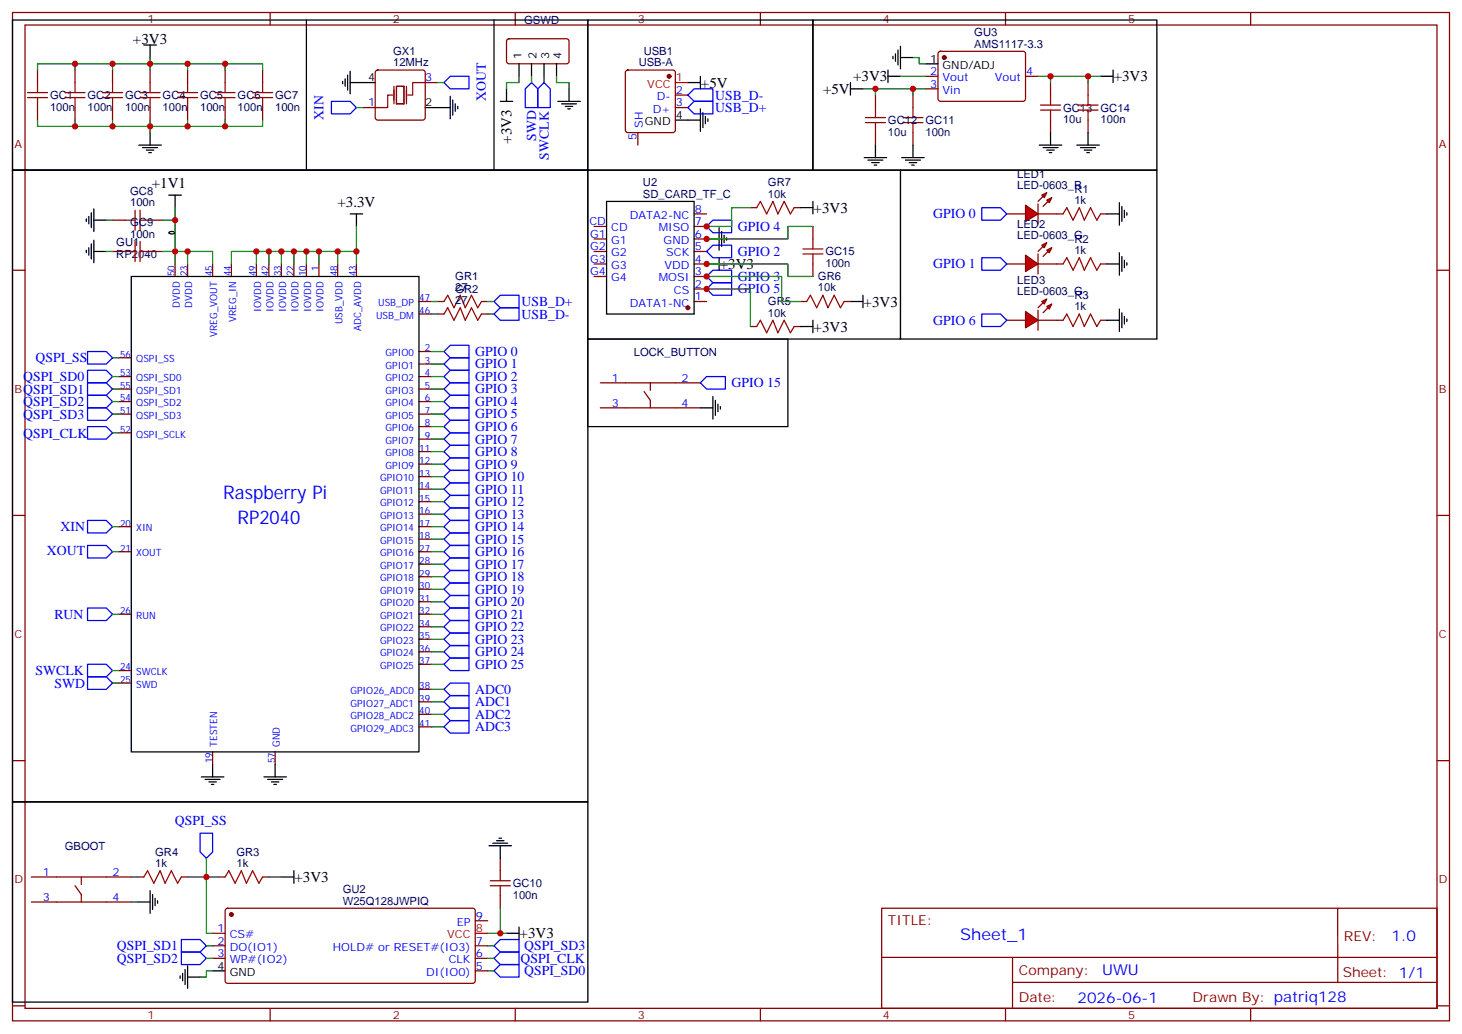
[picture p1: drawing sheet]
<svg xmlns="http://www.w3.org/2000/svg" width="412mm" height="292mm" viewBox="0 0 412 292" stroke-linecap="round" stroke-linejoin="round" font-family="sans-serif">
<g fill="none" stroke="#870000" stroke-width=".35">
<path d="M3.5 3.5h405.4v284.4h-405.4zM7.1 7.1h398.2v277.2h-398.2zM10.6 19.8v3.5M21.2 19.8v3.5M31.7 19.8v3.5M42.3 19.8v3.5M52.9 19.8v3.5M63.5 19.8v3.5M74.1 19.8v3.5M76.2 3.5v3.6M106.1 20l.4-.2h12.7l.5 .2 .2 .5v12.7l-.2 .5-.5 .2h-12.7l-.5-.3-.2-.4v-12.7zM143.1 11.1l.5-.2 16.5 .1 .4 .6-.1 6-.6 .4-16.5-.1-.4-.6v-5.7z"/>
<path d="M145.3 3.5v3.6M176.6 20l.5-.2h12.7l.5 .2 .2 .5v16.2l-.2 .5-.5 .2h-12.7l-.5-.2-.2-.5v-16.2zM214.5 3.5v3.6M264.8 14.7l.5-.2h23.5l.5 .7-.1 12.9-.6 .5-23.6-.1-.4-.6v-12.7zM283.6 3.5v3.6M352.8 3.5v3.6M10.6 30.3v3.6M21.2 30.3v3.6M31.7 30.3v3.6M42.3 30.3v3.6M52.9 30.3v3.6M63.5 30.3v3.6"/>
<path d="M74.1 30.3v3.6M102.3 30.3h3.5M119.9 23.3h3.6M179.9 37.4v3.5M190.5 30.3h3.5M190.5 26.8h3.5M246.9 26.8v3.5M246.9 37.4v3.5M257.5 26.8v3.5M257.5 37.4v3.5M261.1 21.5h3.5M261.1 25h3.5"/>
<path d="M289.3 21.5h3.5M296.3 23.3v3.5M296.3 33.9v3.5M306.9 23.3v3.5M306.9 33.9v3.5M211.7 58.6h1.7M224 58.6h1.8M3.5 76.2h3.6M31.7 62.1h3.6M31.7 70.9h3.6M42.3 62.1h3.6M42.3 70.9h3.6"/>
<path d="M49.4 74.4v3.6M52.9 74.4v3.6M60 74.4v3.6M65.3 74.4v3.6M72.3 74.4v3.6M75.8 74.4v3.6M79.4 74.4v3.6M82.9 74.4v3.6M86.4 74.4v3.6M90 74.4v3.6M95.2 74.4v3.6M100.5 74.4v3.6"/>
<path d="M167.6 70.9h3.5M167.6 78h3.5M167.6 74.4h3.5M167.6 67.4h3.5M167.6 63.9h3.5M195.8 70.9h3.5M195.8 60.3h3.5M195.8 78h3.5M195.8 74.4h3.5M195.8 67.4h3.5M195.8 63.9h3.5M229.3 63.9v3.5"/>
<path d="M229.3 74.4v3.6M298.1 60.3h1.8M298.1 74.4h1.8M310.4 60.3h1.8M310.4 74.4h1.8M405.3 76.2h3.6M118.2 85h3.5M118.2 88.5h3.5M118.2 99.1h3.5M123.5 85h1.7M123.5 88.5h1.7M135.8 85h1.8"/>
<path d="M135.8 88.5h1.8M195.8 85h3.5M195.8 81.5h3.5M211.7 92.1h1.7M224 92.1h1.8M225.8 85h1.7M238.1 85h1.8M33.5 116.8h3.5M33.5 113.2h3.5M33.5 100.9h3.5M33.5 109.7h3.5M33.5 106.2h3.5"/>
<path d="M118.2 116.8h3.5M118.2 113.2h3.5M118.2 109.7h3.5M118.2 106.2h3.5M118.2 102.7h3.5M33.5 122.1h3.5M118.2 123.8h3.5M118.2 120.3h3.5M118.2 137.9h3.5M118.2 134.4h3.5M118.2 130.9h3.5M118.2 127.4h3.5"/>
<path d="M3.5 145.3h3.6M33.5 155.6h3.5M33.5 148.5h3.5M118.2 159.1h3.5M118.2 155.6h3.5M118.2 148.5h3.5M118.2 152h3.5M118.2 145h3.5M118.2 141.5h3.5M405.3 145.3h3.6M33.5 173.2h3.5M118.2 176.7h3.5"/>
<path d="M118.2 173.2h3.5M118.2 169.7h3.5M118.2 166.2h3.5M118.2 162.6h3.5M33.5 192.6h3.5M33.5 189.1h3.5M118.2 197.9h3.5M118.2 194.4h3.5M118.2 187.3h3.5M118.2 183.8h3.5M118.2 180.3h3.5M3.5 214.5h3.6"/>
<path d="M60 212v3.5M77.6 212v3.5M118.2 205h3.5M118.2 201.4h3.5M405.3 214.5h3.6M8.8 247.3h28.2M8.8 254.4h28.2M21.2 249.8l1.7 2.4v2.2M22.9 247.3v2.1M38.8 247.3h1.8M51.2 247.3h1.7M61.7 247.3h1.8"/>
<path d="M63.7 256.3l.5-.2 69.4 .1 .5 .6-.1 20.1-.7 .4-69.4-.1-.4-.6v-19.8zM74.1 247.3h1.7M134.1 259.6h3.5M141.1 242v3.5M141.1 252.6v3.5M248.7 256.1h156.6v28.2h-156.6zM377.3 256.1v20.9M60 266.7h3.5M60 270.2h3.5M60 263.2h3.5M134.1 266.7h3.5M134.1 270.2h3.5"/>
<path d="M134.1 273.8h3.5M248.7 270h156.5M285.6 277h119.6M285.6 270v14.1M3.5 283.6h3.6M76.2 284.3v3.6M145.3 284.3v3.6M214.5 284.3v3.6M283.6 284.3v3.6M352.8 284.3v3.6M405.3 283.6h3.6"/>
</g>
<g fill="none" stroke="#000" stroke-width=".35">
<path d="M3.5 5.6h162.3v42.4h-162.3zM40.6 12.7h3.5M42.3 12.7v3.5M86.4 5.6v42.4M139.3 5.6v42.4M146.4 18v3.5M149.9 18v3.5M153.5 18v3.5M157 18v3.5M165.8 5.6h63.5v42.4h-63.5zM229.3 5.6h97v42.4h-97zM250.5 19.8v3.5"/>
<path d="M251.9 15.9v.7M252.6 15.2v2.1M253.3 14.1v4.2M254 16.2h3.5M254 13.1v6.3M261.1 18h3.5M314 19.8v3.5M42.3 37.4v3.5M96.7 22.9v.7M97.4 22.2v2.1M98.1 21.2v4.2M98.8 23.3h7"/>
<path d="M98.8 20.1v6.4M119.9 30.3h7.1M127 27.2v6.3M127.7 28.2v4.3M128.4 29.3v2.1M129.1 30v.7M141.1 28.6h3.5M142.9 25v3.6M157.3 28.6h6.4M158.4 29.3h4.2M159.5 30h2.1M160.2 30.7h.7"/>
<path d="M160.5 25v3.6M190.5 33.9h7.1M194 23.3h3.6M197.6 21.5v3.5M197.6 30.7v6.3M198.3 31.8v4.2M199 32.8v2.1M199.7 33.5v.7M239.9 25h3.5M239.9 23.3v3.5M250.5 21.5h3.5M296.3 37.4v3.5"/>
<path d="M306.9 37.4v3.5M310.4 21.5h3.6M3.5 48h162.3v178.1h-162.3zM3.5 48h162.3M25.8 60v4.2M26.5 58.9v6.4M39.2 40.9h6.3M40.2 41.6h4.2M41.3 42.3h2.1M42 43h.7M47.6 55h3.6M49.4 55v3.6"/>
<path d="M165.8 48h88.2v47.6h-88.2zM171.1 56.8h24.7v31.7h-24.7zM225.8 58.6h3.5M229.3 56.8v3.5M243.8 44.5h6.3M244.8 45.2h4.3M245.9 45.9h2.1M246.6 46.6h.7M246.9 40.9v3.6M254.4 44.5h6.3M255.4 45.2h4.2M256.5 45.9h2.1"/>
<path d="M257.2 46.6h.7M257.5 40.9v3.6M293.2 40.9h6.3M294.2 41.6h4.2M295.3 42.3h2.1M296 43h.7M303.7 40.9h6.4M304.8 41.6h4.2M305.9 42.3h2.1M306.6 43h.7M24.3 61.7v.7M24.3 70.6v.7"/>
<path d="M25 61v2.1M25 69.9v2.1M25.8 68.8v4.2M26.5 70.9h3.5M26.5 67.7v6.4M26.5 62.1h3.5M37 78h81.2v134h-81.2zM47.7 65.5l.8-.2 .9 .3a1.28 1.28 0 0 1-1.8 0zM98.8 60.3h3.5M100.5 60.3v3.6M199.3 74.4h3.5M199.3 67.4h3.5"/>
<path d="M202.8 64.2v6.4M202.8 72.7v3.5M203.6 65.3v4.2M204.3 66.3v2.1M205 67v.7M225.8 92.1h3.5M229.3 90.3v3.5M239.9 85h3.5M243.4 83.3v3.5M56.8 219.1h6.3M57.9 219.8h4.2M60 215.5v3.6"/>
<path d="M74.4 219.1h6.4M75.5 219.8h4.2M77.6 215.5v3.6M3.5 226.1h162.3v56.5h-162.3zM58.9 220.5h2.1M59.6 221.2h.7M76.6 220.5h2.1M77.3 221.2h.7M137.9 238.5h6.4M139 237.8h4.2M140.1 237.1h2.1M140.8 236.4h.7"/>
<path d="M141.1 238.5v3.5M38.8 254.4h3.5M42.3 251.2v6.3M43 252.2v4.3M43.7 253.3v2.1M44.4 254v.7M79.4 247.3h3.5M82.9 245.5v3.6M50.8 275.2v.7M51.5 274.5v2.1M52.2 273.4v4.2M52.9 275.5h3.5"/>
<path d="M52.9 272.3v6.4M60 273.8h3.5M142.9 263.2h3.5M146.4 261.4v3.5"/>
</g>
<path d="M190.5 23.3h3.5M134.1 263.2h3.5" fill="none" stroke="#f00" stroke-width=".35"/>
<g fill="#870000" stroke="#870000" stroke-width=".35">
<circle cx="188.7" cy="21.5" r=".53"/>
<circle cx="65.3" cy="257.9" r=".53"/>
<circle cx="266.3" cy="16.2" r=".53"/>
<circle cx="194" cy="86.8" r=".53"/>
</g>
<g fill="none" stroke="#a10000" stroke-width=".35">
<path d="M7.8 27.5h5.6M7.8 26.1h5.6M10.6 23.3v2.8M10.6 27.5v2.8M18.3 27.5h5.7M18.3 26.1h5.7M21.2 23.3v2.8M21.2 27.5v2.8M28.9 27.5h5.7M28.9 26.1h5.7M31.7 23.3v2.8M31.7 27.5v2.8"/>
<path d="M39.5 27.5h5.7M39.5 26.1h5.7M42.3 23.3v2.8M42.3 27.5v2.8M50.1 27.5h5.6M50.1 26.1h5.6M52.9 23.3v2.8M52.9 27.5v2.8M60.7 27.5h5.6M60.7 26.1h5.6M63.5 23.3v2.8M63.5 27.5v2.8"/>
<path d="M71.3 27.5h5.6M71.3 26.1h5.6M74.1 23.3v2.8M74.1 27.5v2.8M244.1 34.6h5.7M244.1 33.2h5.7M246.9 30.3v2.9M246.9 34.6v2.8M254.7 34.6h5.6M254.7 33.2h5.6M257.5 30.3v2.9M257.5 34.6v2.8"/>
<path d="M293.5 31h5.7M293.5 29.6h5.7M296.3 26.8v2.8M296.3 31v2.9M304.1 31h5.6M304.1 29.6h5.6M306.9 26.8v2.8M306.9 31v2.9M38.1 59.3v5.6M39.5 59.3v5.6M213.4 58.6l1.1-1.8 1.8 3.5 1.7-3.5 1.4 3.5 1.8-3.5 1.8 3.5 1-1.7M35.3 62.1h2.8"/>
<path d="M35.3 70.9h2.8M38.1 68.1v5.6M39.5 62.1h2.8M39.5 68.1v5.6M39.5 70.9h2.8M226.5 71.6h5.6M226.5 70.2h5.6M229.3 67.4v2.8M229.3 71.6v2.8M299.9 60.3l1-1.7 1.8 3.5 1.7-3.5 1.5 3.5 1.7-3.5 1.8 3.5 1-1.8M299.9 74.4l1-1.7 1.8 3.5 1.7-3.5 1.5 3.5 1.7-3.5 1.8 3.5 1-1.8M125.2 85l1.1-1.7 1.8 3.5 1.7-3.5 1.4 3.5 1.8-3.5 1.8 3.5 1-1.8"/>
<path d="M125.2 88.5l1.1-1.7 1.8 3.5 1.7-3.5 1.4 3.5 1.8-3.5 1.8 3.5 1-1.8M213.4 92.1l1.1-1.8 1.8 3.5 1.7-3.5 1.4 3.5 1.8-3.5 1.8 3.5 1-1.7M227.5 85l1.1-1.7 1.8 3.5 1.7-3.5 1.4 3.5 1.8-3.5 1.8 3.5 1-1.8M40.6 247.3l1-1.8 1.8 3.6 1.8-3.6 1.4 3.6 1.7-3.6 1.8 3.6 1.1-1.8M63.5 247.3l1.1-1.8 1.7 3.6 1.8-3.6 1.4 3.6 1.8-3.6 1.7 3.6 1.1-1.8M138.3 249.8h5.6M138.3 248.4h5.6M141.1 245.5v2.9M141.1 249.8v2.8"/>
</g>
<g fill="none" stroke="#008700" stroke-width=".35">
<path d="M10.6 19.8v-1.8h63.5v1.8M21.2 18v1.8M31.7 18v1.8M42.3 16.2v3.6M52.9 18v1.8M63.5 18v1.8M257.5 16.2h1.8v1.8h1.8M10.6 33.9v1.7h63.5v-1.7M21.2 33.9v1.7M31.7 33.9v1.7M42.3 33.9v3.5M52.9 33.9v1.7"/>
<path d="M63.5 33.9v1.7M100.5 30.3h1.8M123.5 23.3h1.7M146.4 21.5v1.8h-3.5v1.7M149.9 21.5v1.8M153.5 21.5v1.8M157 21.5v1.8h3.5v1.7M243.4 25h17.7M246.9 25v1.8M254 21.5h7.1M257.5 25v1.8M292.8 21.5h17.6"/>
<path d="M296.3 21.5v1.8M306.9 21.5v1.8M49.4 58.6v3.5M211.7 58.6h-5.3v5.3h-7.1M30 70.9h1.7M30 62.1h1.7M45.9 62.1h3.5v8.8h-3.5M52.9 74.4v-3.5h7.1v3.5M52.9 70.9h-3.5v3.5M72.3 70.9h-7v3.5M75.8 70.9v3.5M79.4 70.9v3.5"/>
<path d="M82.9 70.9v3.5M86.4 70.9v3.5M90 70.9v3.5M95.2 70.9v3.5M100.5 70.9h-28.2v3.5M100.5 63.9v10.5M199.3 74.4h22.9v3.6h7.1M199.3 78h21.2v7h5.3M229.3 63.9h-7.1v3.5h-22.9M121.7 88.5h1.8M121.7 85h1.8M121.7 99.1h3.5"/>
<path d="M137.6 88.5h1.7M137.6 85h1.7M199.3 81.5h12.4v10.6M31.7 100.9h1.8M31.7 106.2h1.8M31.7 109.7h1.8M31.7 113.2h1.8M31.7 116.8h1.8M121.7 106.2h3.5M121.7 109.7h3.5M121.7 113.2h3.5M121.7 116.8h3.5"/>
<path d="M121.7 102.7h3.5M31.7 122.1h1.8M121.7 120.3h3.5M121.7 123.8h3.5M121.7 127.4h3.5M121.7 130.9h3.5M121.7 134.4h3.5M121.7 137.9h3.5M31.7 148.5h1.8M31.7 155.6h1.8M121.7 148.5h3.5M121.7 155.6h3.5"/>
<path d="M121.7 141.5h3.5M121.7 145h3.5M121.7 152h3.5M121.7 159.1h3.5M31.7 173.2h1.8M121.7 173.2h3.5M121.7 162.6h3.5M121.7 166.2h3.5M121.7 169.7h3.5M121.7 176.7h3.5M31.7 189.1h1.8M31.7 192.6h1.8"/>
<path d="M121.7 180.3h3.5M121.7 183.8h3.5M121.7 187.3h3.5M121.7 194.4h3.5M121.7 197.9h3.5M121.7 201.4h3.5M121.7 205h3.5M37 247.3h1.8M37 254.4h1.8M52.9 247.3h5.3v15.9h1.8M58.2 242v5.3h3.5M75.8 247.3h3.6"/>
<path d="M141.1 256.1v7.1h-3.5M58.2 270.2h1.8M58.2 266.7h1.8M60 273.8h-1.8v1.7h-1.8M137.6 270.2h1.7M137.6 266.7h1.7M137.6 273.8h1.7M141.1 263.2h1.8"/>
</g>
<g fill="none" stroke="#00f" stroke-width=".35">
<path d="M93.5 28.6h5.3l1.7 1.7-1.7 1.8h-5.3zM125.2 23.3l1.8-1.8h5.3v3.5h-5.3zM148.2 25l1.7-1.7 1.8 1.7v5.3h-3.5zM151.7 25l1.8-1.7 1.7 1.7v5.3h-3.5zM195.8 28.6h5.3v3.5h-5.3l-1.8-1.8zM195.8 25h5.3v3.6h-5.3l-1.8-1.8zM199.3 70.9l1.8-1.8h5.3v3.6h-5.3zM199.3 63.9l1.8-1.8h5.3v3.5h-5.3zM199.3 78l1.8-1.8h5.3v3.5h-5.3zM24.7 99.1h5.3l1.7 1.8-1.7 1.8h-5.3zM125.2 99.1l1.8-1.7h5.3v3.5h-5.3zM139.3 85l1.8-1.7h5.3v3.5h-5.3z"/>
<path d="M141.1 86.8h5.3v3.5h-5.3l-1.8-1.8zM199.3 81.5l1.8-1.8h5.3v3.6h-5.3zM24.7 104.4h5.3l1.7 1.8-1.7 1.8h-5.3zM24.7 108h5.3l1.7 1.7-1.7 1.8h-5.3zM24.7 111.5h5.3l1.7 1.7-1.7 1.8h-5.3zM24.7 115h5.3l1.7 1.8-1.7 1.7h-5.3zM125.2 102.7l1.8-1.8h5.3v3.5h-5.3zM125.2 106.2l1.8-1.8h5.3v3.6h-5.3zM125.2 109.7l1.8-1.7h5.3v3.5h-5.3zM125.2 113.2l1.8-1.7h5.3v3.5h-5.3zM125.2 116.8l1.8-1.8h5.3v3.5h-5.3zM24.7 120.3h5.3l1.7 1.8-1.7 1.7h-5.3z"/>
<path d="M125.2 120.3l1.8-1.8h5.3v3.6h-5.3zM125.2 123.8l1.8-1.7h5.3v3.5h-5.3zM125.2 127.4l1.8-1.8h5.3v3.5h-5.3zM125.2 130.9l1.8-1.8h5.3v3.5h-5.3zM125.2 134.4l1.8-1.8h5.3v3.6h-5.3zM125.2 137.9l1.8-1.7h5.3v3.5h-5.3zM24.7 146.8h5.3l1.7 1.7-1.7 1.8h-5.3zM24.7 153.8h5.3l1.7 1.8-1.7 1.7h-5.3zM125.2 141.5l1.8-1.8h5.3v3.5h-5.3zM125.2 145l1.8-1.8h5.3v3.6h-5.3zM125.2 148.5l1.8-1.7h5.3v3.5h-5.3zM125.2 152l1.8-1.7h5.3v3.5h-5.3z"/>
<path d="M125.2 159.1l1.8-1.8h5.3v3.6h-5.3zM127 153.8h5.3v3.5h-5.3l-1.8-1.7zM24.7 171.4h5.3l1.7 1.8-1.7 1.8h-5.3zM125.2 162.6l1.8-1.7h5.3v3.5h-5.3zM125.2 166.2l1.8-1.8h5.3v3.5h-5.3zM125.2 169.7l1.8-1.8h5.3v3.5h-5.3zM125.2 173.2l1.8-1.8h5.3v3.6h-5.3zM125.2 176.7l1.8-1.7h5.3v3.5h-5.3zM24.7 187.3h5.3l1.7 1.8-1.7 1.8h-5.3zM24.7 190.9h5.3l1.7 1.7-1.7 1.8h-5.3zM125.2 194.4l1.8-1.8h5.3v3.5h-5.3zM125.2 197.9l1.8-1.8h5.3v3.6h-5.3z"/>
<path d="M125.2 180.3l1.8-1.8h5.3v3.5h-5.3zM125.2 183.8l1.8-1.8h5.3v3.6h-5.3zM125.2 187.3l1.8-1.7h5.3v3.5h-5.3zM125.2 201.4l1.8-1.7h5.3v3.5h-5.3zM125.2 205l1.8-1.8h5.3v3.5h-5.3zM56.4 234.9h3.6v5.3l-1.8 1.8-1.8-1.8zM51.2 264.9h5.2l1.8 1.8-1.8 1.8h-5.2zM51.2 268.5h5.2l1.8 1.7-1.8 1.8h-5.2zM139.3 273.8l1.8-1.8h5.3v3.5h-5.3zM139.3 266.7l1.8-1.8h5.3v3.6h-5.3zM139.3 270.2l1.8-1.7h5.3v3.5h-5.3z"/>
</g>
<path d="M110.8 26.8h-1.4v3.5h-3.6M111.1 24.3v5M111.8 24.3h2.1v5h-2.1zM114.7 24.3v5M119.9 23.3h-3.5v3.5h-1.4" fill="none" stroke="#870012" stroke-width=".35"/>
<g fill="#f00" stroke="#870000" stroke-width=".35">
<path d="M289.3 57.9l3.5 2.4-3.5 2.1z"/>
<path d="M292.8 57.5v5.6z"/>
</g>
<g fill="#870000" stroke="#870000" stroke-width=".35">
<path d="M292.8 56.8l1.4-1.4z"/>
<path d="M294.2 58.2l1.4-1.4z"/>
</g>
<g fill="#f00" stroke="#870000" stroke-width=".35">
<path d="M293.9 55l1.4-.7-.7 1.4z"/>
<path d="M295.3 56.4l1.4-.7-.7 1.5z"/>
</g>
<path d="M284 60.3h5.3M292.8 60.3h5.3" fill="none" stroke="#870000" stroke-width=".35"/>
<g fill="#f00" stroke="#870000" stroke-width=".35">
<path d="M289.3 72l3.5 2.4-3.5 2.2z"/>
<path d="M292.8 71.6v5.7z"/>
</g>
<g fill="#870000" stroke="#870000" stroke-width=".35">
<path d="M294.2 69.5l-1.4 1.4z"/>
<path d="M294.2 72.3l1.4-1.4z"/>
</g>
<g fill="#f00" stroke="#870000" stroke-width=".35">
<path d="M293.9 69.1l1.4-.7-.7 1.5z"/>
<path d="M295.3 70.6l1.4-.7-.7 1.4z"/>
</g>
<path d="M284 74.4h5.3M292.8 74.4h5.3" fill="none" stroke="#870000" stroke-width=".35"/>
<path d="M254 48h72.3v47.6h-72.3zM315.7 57.2v6.3M316.4 58.2v4.2M317.1 59.3v2.1M317.9 60v.7M312.2 60.3h3.5M312.2 74.4h3.5M315.7 71.3v6.3M316.4 72.3v4.3M317.1 73.4v2.1M317.9 74.1v.7" fill="none" stroke="#000" stroke-width=".35"/>
<path d="M276.9 58.6h5.3l1.8 1.7-1.8 1.8h-5.3zM276.9 72.7h5.3l1.8 1.7-1.8 1.8h-5.3z" fill="none" stroke="#00f" stroke-width=".35"/>
<g fill="#f00" stroke="#870000" stroke-width=".35">
<path d="M289.3 87.8l3.5 2.5-3.5 2.1z"/>
<path d="M292.8 87.5v5.6z"/>
</g>
<g fill="#870000" stroke="#870000" stroke-width=".35">
<path d="M292.8 86.8l1.4-1.4z"/>
<path d="M295.6 86.8l-1.4 1.4z"/>
</g>
<g fill="#f00" stroke="#870000" stroke-width=".35">
<path d="M293.9 85l1.4-.7-.7 1.4z"/>
<path d="M295.3 86.4l1.4-.7-.7 1.4z"/>
</g>
<path d="M284 90.3h5.3M292.8 90.3h7.1M310.4 90.3h1.8M169.3 108h28.3M169.3 115h28.3M181.7 110.4l1.7 2.5v2.1M183.4 108v2.1" fill="none" stroke="#870000" stroke-width=".35"/>
<path d="M299.9 90.3l1-1.8 1.8 3.6 1.7-3.6 1.5 3.6 1.7-3.6 1.8 3.6 1-1.8" fill="none" stroke="#a10000" stroke-width=".35"/>
<path d="M312.2 90.3h3.5M315.7 87.1v6.4M316.4 88.2v4.2M317.1 89.3v2.1M317.9 90v.7M197.6 115h3.5M201.1 111.8v6.4M201.8 112.9v4.2M202.5 113.9v2.2M203.2 114.7v.7" fill="none" stroke="#000" stroke-width=".35"/>
<path d="M276.9 88.5h5.3l1.8 1.8-1.8 1.8h-5.3zM197.6 108l1.7-1.8h5.3v3.5h-5.3z" fill="none" stroke="#00f" stroke-width=".35"/>
<g fill="#c00">
<circle cx="42.3" cy="18" r=".88"/>
<circle cx="21.2" cy="18" r=".88"/>
<circle cx="31.8" cy="18" r=".88"/>
<circle cx="52.9" cy="18" r=".88"/>
<circle cx="63.5" cy="18" r=".88"/>
<circle cx="42.3" cy="35.6" r=".88"/>
<circle cx="21.2" cy="35.6" r=".88"/>
<circle cx="31.8" cy="35.6" r=".88"/>
<circle cx="52.9" cy="35.6" r=".88"/>
<circle cx="63.5" cy="35.6" r=".88"/>
<circle cx="100.5" cy="70.9" r=".88"/>
<circle cx="75.8" cy="70.9" r=".88"/>
<circle cx="79.4" cy="70.9" r=".88"/>
<circle cx="82.9" cy="70.9" r=".88"/>
<circle cx="86.4" cy="70.9" r=".88"/>
<circle cx="90" cy="70.9" r=".88"/>
<circle cx="95.3" cy="70.9" r=".88"/>
<circle cx="72.3" cy="70.9" r=".88"/>
<circle cx="52.9" cy="70.9" r=".88"/>
<circle cx="49.4" cy="70.9" r=".88"/>
<circle cx="49.4" cy="62.1" r=".88"/>
<circle cx="141.1" cy="263.2" r=".88"/>
<circle cx="58.2" cy="247.3" r=".88"/>
<circle cx="257.5" cy="25" r=".88"/>
<circle cx="246.9" cy="25" r=".88"/>
<circle cx="306.9" cy="21.5" r=".88"/>
<circle cx="296.3" cy="21.5" r=".88"/>
<circle cx="199.3" cy="67.4" r=".88"/>
<circle cx="199.3" cy="74.4" r=".88"/>
<circle cx="199.3" cy="81.5" r=".88"/>
<circle cx="199.3" cy="78" r=".88"/>
<circle cx="199.3" cy="63.9" r=".88"/>
</g>
<path d="M165.8 95.6h56.4v24.7h-56.4z" fill="none" stroke="#000" stroke-width=".35"/>
<g font-size="5.3" fill="#00f">
<text x="63" y="140.6">Raspberry Pi</text>
<text x="67" y="147.6">RP2040</text>
</g>
<text font-size="4.6" fill="#00f" x="270.8" y="265.1">Sheet_1</text>
<g font-size="4.2">
<text x="37.5" y="12.4">+3V3</text>
<text x="240.6" y="22.9">+3V3</text>
<text x="314.1" y="22.9">+3V3</text>
<text x="197.7" y="24.7">+5V</text>
<text x="232.2" y="26.5">+5V</text>
<text x="144.3" y="40.5" transform="rotate(-90 144.3 40.5)">+3V3</text>
<text x="42.8" y="52.9">+1V1</text>
<text x="95.2" y="58.2">+3.3V</text>
<text x="229.5" y="60">+3V3</text>
<text x="203" y="75.8">+3V3</text>
<text x="243.6" y="86.4">+3V3</text>
<text x="229.5" y="93.5">+3V3</text>
<text x="83.1" y="248.7">+3V3</text>
<text x="146.6" y="264.6">+3V3</text>
</g>
<g font-size="4.2" fill="#00f">
<text x="392.5" y="265.4">1.0</text>
<text x="310.9" y="274.9">UWU</text>
<text x="304" y="282.7">2026-06-1</text>
</g>
<g font-size="3.9" fill="#00f">
<text x="137.1" y="28.5" transform="rotate(-90 137.1 28.5)">XOUT</text>
<text x="201.8" y="28.1">USB_D-</text>
<text x="91.2" y="33.7" transform="rotate(-90 91.2 33.7)">XIN</text>
<text x="201.8" y="31.6">USB_D+</text>
<text x="151.2" y="39.7" transform="rotate(-90 151.2 39.7)">SWD</text>
<text x="154.8" y="45" transform="rotate(-90 154.8 45)">SWCLK</text>
<text x="208.1" y="65.1">GPIO 4</text>
<text x="263.3" y="61.6">GPIO 0</text>
<text x="208.1" y="72.1">GPIO 2</text>
<text x="263.3" y="75.7">GPIO 1</text>
<text x="208.1" y="79.2">GPIO 3</text>
<text x="208.1" y="82.7">GPIO 5</text>
<text x="147.1" y="86.3">USB_D+</text>
<text x="147.1" y="89.8">USB_D-</text>
<text x="263.3" y="91.5">GPIO 6</text>
<text x="134" y="100.4">GPIO 0</text>
<text x="6.5" y="107.5">QSPI_SD0</text>
<text x="10.1" y="102.2">QSPI_SS</text>
<text x="134" y="103.9">GPIO 1</text>
<text x="134" y="107.4">GPIO 2</text>
<text x="6.5" y="111">QSPI_SD1</text>
<text x="134" y="110.9">GPIO 3</text>
<text x="206.4" y="109.2">GPIO 15</text>
<text x="6.5" y="114.6">QSPI_SD2</text>
<text x="6.5" y="118.1">QSPI_SD3</text>
<text x="134" y="114.5">GPIO 4</text>
<text x="134" y="118">GPIO 5</text>
<text x="6.5" y="123.4">QSPI_CLK</text>
<text x="134" y="121.5">GPIO 6</text>
<text x="134" y="125.1">GPIO 7</text>
<text x="134" y="128.6">GPIO 8</text>
<text x="134" y="132.1">GPIO 9</text>
<text x="134" y="135.6">GPIO 10</text>
<text x="134" y="139.2">GPIO 11</text>
<text x="134" y="142.7">GPIO 12</text>
<text x="17.1" y="149.8">XIN</text>
<text x="134" y="146.2">GPIO 13</text>
<text x="134" y="149.8">GPIO 14</text>
<text x="134" y="153.3">GPIO 15</text>
<text x="13.2" y="156.5">XOUT</text>
<text x="134" y="156.8">GPIO 16</text>
<text x="134" y="160.3">GPIO 17</text>
<text x="134" y="163.9">GPIO 18</text>
<text x="134" y="167.4">GPIO 19</text>
<text x="134" y="170.9">GPIO 20</text>
<text x="15.3" y="174.5">RUN</text>
<text x="134" y="174.4">GPIO 21</text>
<text x="134" y="178">GPIO 22</text>
<text x="134" y="181.5">GPIO 23</text>
<text x="134" y="185">GPIO 24</text>
<text x="10.1" y="190.4">SWCLK</text>
<text x="134" y="188.6">GPIO 25</text>
<text x="15.3" y="193.9">SWD</text>
<text x="134" y="195.6">ADC0</text>
<text x="134" y="199.1">ADC1</text>
<text x="134" y="202.7">ADC2</text>
<text x="134" y="206.2">ADC3</text>
<text x="49.3" y="232.7">QSPI_SS</text>
<text x="33" y="268">QSPI_SD1</text>
<text x="147.8" y="268">QSPI_SD3</text>
<text x="33" y="271.5">QSPI_SD2</text>
<text x="146.9" y="271.5">QSPI_CLK</text>
<text x="147.8" y="275.1">QSPI_SD0</text>
</g>
<g font-size="3.9" fill="#800">
<text x="250.5" y="260.7">TITLE:</text>
<text x="379.1" y="265.4">REV:</text>
<text x="287.4" y="274.9">Company:</text>
<text x="378.7" y="275.5">Sheet: 1/1</text>
<text x="287.4" y="282.6">Date:</text>
<text x="336.4" y="282.7">Drawn By: patriq128</text>
</g>
<g font-size="3.2" fill="#800">
<text x="41.6" y="6.5">1</text>
<text x="110.8" y="6.5">2</text>
<text x="179.9" y="6.5">3</text>
<text x="249.1" y="6.5">4</text>
<text x="318.2" y="6.5">5</text>
<text x="4.1" y="41.6">A</text>
<text x="405.9" y="41.6">A</text>
<text x="4.1" y="110.8">B</text>
<text x="405.9" y="110.8">B</text>
<text x="4.1" y="179.9">C</text>
<text x="405.9" y="179.9">C</text>
<text x="4.1" y="249.1">D</text>
<text x="405.9" y="249.1">D</text>
<text x="41.6" y="287.3">1</text>
<text x="110.8" y="287.3">2</text>
<text x="179.9" y="287.3">3</text>
<text x="249.1" y="287.3">4</text>
<text x="318.2" y="287.3">5</text>
</g>
<g font-size="3.2" fill="#000080">
<text x="147.9" y="6.7">GSWD</text>
<text x="274.8" y="10.2">GU3</text>
<text x="110.9" y="15.5">GX1</text>
<text x="181.6" y="15.5">USB1</text>
<text x="274.8" y="13.4">AMS1117-3.3</text>
<text x="110.9" y="18.7">12MHz</text>
<text x="180.2" y="18.7">USB-A</text>
<text x="14.1" y="27.9">GC1</text>
<text x="24.7" y="27.9">GC2</text>
<text x="35.3" y="27.9">GC3</text>
<text x="45.9" y="27.9">GC4</text>
<text x="56.4" y="27.9">GC5</text>
<text x="67" y="27.9">GC6</text>
<text x="77.6" y="27.9">GC7</text>
<text x="14.1" y="31.2">100n</text>
<text x="24.7" y="31.2">100n</text>
<text x="35.3" y="31.2">100n</text>
<text x="45.9" y="31.2">100n</text>
<text x="56.4" y="31.2">100n</text>
<text x="67" y="31.2">100n</text>
<text x="77.6" y="31.2">100n</text>
<text x="250.5" y="35">GC12</text>
<text x="261.1" y="35">GC11</text>
<text x="299.9" y="34.7">10u</text>
<text x="299.9" y="31.5">GC13</text>
<text x="310.4" y="34.7">100n</text>
<text x="310.4" y="31.5">GC14</text>
<text x="250.5" y="38.2">10u</text>
<text x="261.1" y="38.2">100n</text>
<text x="181.3" y="52.5">U2</text>
<text x="216.6" y="52.5">GR7</text>
<text x="286.9" y="53.3">LED-0603_R</text>
<text x="286.9" y="50.1">LED1</text>
<text x="36.7" y="58.2">100n</text>
<text x="36.7" y="55">GC8</text>
<text x="181.3" y="55.7">SD_CARD_TF_C</text>
<text x="216.6" y="55.7">10k</text>
<text x="303.1" y="57.5">1k</text>
<text x="303.1" y="54.3">R1</text>
<text x="36.7" y="63.8">GC9</text>
<text x="286.9" y="64.2">LED2</text>
<text x="32.8" y="69.4">GU1</text>
<text x="36.7" y="67">100n</text>
<text x="286.9" y="67.4">LED-0603_G</text>
<text x="303.1" y="71.6">1k</text>
<text x="303.1" y="68.4">R2</text>
<text x="32.8" y="72.7">RP2040</text>
<text x="232.8" y="75.3">100n</text>
<text x="232.8" y="72">GC15</text>
<text x="128.4" y="82.2">27</text>
<text x="128.4" y="79">GR1</text>
<text x="128.4" y="82.5">GR2</text>
<text x="230.7" y="82.2">10k</text>
<text x="230.7" y="79">GR6</text>
<text x="286.9" y="83.3">LED-0603_G</text>
<text x="286.9" y="80.1">LED3</text>
<text x="128.4" y="85.7">27</text>
<text x="216.6" y="89.3">10k</text>
<text x="216.6" y="86">GR5</text>
<text x="303.1" y="87.5">1k</text>
<text x="303.1" y="84.3">R3</text>
<text x="178.8" y="100.3">LOCK_BUTTON</text>
<text x="18.3" y="239.6">GBOOT</text>
<text x="43.8" y="244.5">1k</text>
<text x="43.8" y="241.3">GR4</text>
<text x="66.7" y="244.5">1k</text>
<text x="66.7" y="241.3">GR3</text>
<text x="96.7" y="251.8">GU2</text>
<text x="144.6" y="250.2">GC10</text>
<text x="96.7" y="255.1">W25Q128JWPIQ</text>
<text x="144.6" y="253.4">100n</text>
</g>
<g font-size="3.2">
<text x="147.1" y="16.7" transform="rotate(-90 147.1 16.7)">1</text>
<text x="151.3" y="16.7" transform="rotate(-90 151.3 16.7)">2</text>
<text x="154.9" y="16.7" transform="rotate(-90 154.9 16.7)">3</text>
<text x="158.4" y="16.7" transform="rotate(-90 158.4 16.7)">4</text>
<text x="262.4" y="17.6">1</text>
<text x="103.8" y="22.9">4</text>
<text x="265.9" y="19.4">GND/ADJ</text>
<text x="119.9" y="30">2</text>
<text x="181.9" y="35.3">GND</text>
<text x="190.7" y="33.5">4</text>
<text x="61.3" y="273.4">4</text>
<text x="64.8" y="275.2">GND</text>
</g>
<g font-size="3.2" fill="#00f">
<text x="119.9" y="22.9">3</text>
<text x="262.4" y="21.2">2</text>
<text x="265.9" y="22.9">Vout</text>
<text x="280.6" y="22.9">Vout</text>
<text x="289.5" y="21.2">4</text>
<text x="103.8" y="30">1</text>
<text x="185.3" y="28.2">D-</text>
<text x="190.7" y="30">3</text>
<text x="190.7" y="26.5">2</text>
<text x="262.4" y="24.7">3</text>
<text x="265.9" y="26.5">Vin</text>
<text x="184.2" y="31.8">D+</text>
<text x="179.6" y="39.6" transform="rotate(-90 179.6 39.6)">5</text>
<text x="181.3" y="36.1" transform="rotate(-90 181.3 36.1)">SH</text>
<text x="196" y="60">8</text>
<text x="166.3" y="63.5">CD</text>
<text x="172.4" y="65.3">CD</text>
<text x="177.7" y="61.7">DATA2-NC</text>
<text x="185.8" y="65.3">MISO</text>
<text x="196" y="63.5">7</text>
<text x="166.4" y="70.6">G2</text>
<text x="166.4" y="67">G1</text>
<text x="172.4" y="68.8">G1</text>
<text x="187.2" y="68.8">GND</text>
<text x="196" y="67">6</text>
<text x="196" y="70.6">5</text>
<text x="166.4" y="77.6">G4</text>
<text x="166.4" y="74.1">G3</text>
<text x="172.4" y="75.8">G3</text>
<text x="172.4" y="72.3">G2</text>
<text x="187.4" y="75.8">VDD</text>
<text x="187.9" y="72.3">SCK</text>
<text x="196" y="74.1">4</text>
<text x="196" y="77.6">3</text>
<text x="172.4" y="79.4">G4</text>
<text x="185.8" y="79.4">MOSI</text>
<text x="190.1" y="82.9">CS</text>
<text x="196" y="81.1">2</text>
<text x="177.7" y="86.4">DATA1-NC</text>
<text x="196" y="84.7">1</text>
<text x="172.6" y="107.6">1</text>
<text x="192.3" y="107.6">2</text>
<text x="172.6" y="114.7">3</text>
<text x="192.3" y="114.7">4</text>
<text x="12.1" y="246.9">1</text>
<text x="31.7" y="246.9">2</text>
<text x="12.1" y="254">3</text>
<text x="31.7" y="254">4</text>
<text x="61.3" y="262.8">1</text>
<text x="128.8" y="261.1">EP</text>
<text x="134.2" y="259.3">9</text>
<text x="61.3" y="269.9">3</text>
<text x="61.3" y="266.3">2</text>
<text x="64.8" y="268.1">DO(IO1)</text>
<text x="64.8" y="264.6">CS#</text>
<text x="93.9" y="268.1">HOLD# or RESET#(IO3)</text>
<text x="134.2" y="266.3">7</text>
<text x="134.2" y="269.9">6</text>
<text x="64.8" y="271.6">WP#(IO2)</text>
<text x="120.2" y="275.2">DI(IO0)</text>
<text x="126.6" y="271.6">CLK</text>
<text x="134.2" y="273.4">5</text>
</g>
<g font-size="3.2" fill="#f00">
<text x="190.7" y="22.9">1</text>
<text x="182.6" y="24.7">VCC</text>
<text x="134.2" y="262.8">8</text>
<text x="126.1" y="264.6">VCC</text>
</g>
<g font-size="2.8" fill="#00f">
<text x="49.4" y="77.9" transform="rotate(-90 49.4 77.9)">50</text>
<text x="52.9" y="77.9" transform="rotate(-90 52.9 77.9)">23</text>
<text x="59.9" y="77.9" transform="rotate(-90 59.9 77.9)">45</text>
<text x="65.2" y="77.9" transform="rotate(-90 65.2 77.9)">44</text>
<text x="72.3" y="77.9" transform="rotate(-90 72.3 77.9)">49</text>
<text x="75.8" y="77.9" transform="rotate(-90 75.8 77.9)">42</text>
<text x="79.3" y="77.9" transform="rotate(-90 79.3 77.9)">33</text>
<text x="82.9" y="77.9" transform="rotate(-90 82.9 77.9)">22</text>
<text x="86.4" y="77.9" transform="rotate(-90 86.4 77.9)">10</text>
<text x="89.9" y="76.3" transform="rotate(-90 89.9 76.3)">1</text>
<text x="95.2" y="77.9" transform="rotate(-90 95.2 77.9)">48</text>
<text x="100.5" y="77.9" transform="rotate(-90 100.5 77.9)">43</text>
<text x="50.7" y="86.8" transform="rotate(-90 50.7 86.8)">DVDD</text>
<text x="54.2" y="86.8" transform="rotate(-90 54.2 86.8)">DVDD</text>
<text x="73.6" y="87.9" transform="rotate(-90 73.6 87.9)">IOVDD</text>
<text x="77.2" y="87.9" transform="rotate(-90 77.2 87.9)">IOVDD</text>
<text x="80.7" y="87.9" transform="rotate(-90 80.7 87.9)">IOVDD</text>
<text x="84.2" y="87.9" transform="rotate(-90 84.2 87.9)">IOVDD</text>
<text x="87.8" y="87.9" transform="rotate(-90 87.8 87.9)">IOVDD</text>
<text x="91.3" y="87.9" transform="rotate(-90 91.3 87.9)">IOVDD</text>
<text x="106.1" y="89.9">USB_DM</text>
<text x="106.7" y="86.3">USB_DP</text>
<text x="118.3" y="85">47</text>
<text x="118.3" y="88.5">46</text>
<text x="61.3" y="95" transform="rotate(-90 61.3 95)">VREG_VOUT</text>
<text x="66.6" y="90.7" transform="rotate(-90 66.6 90.7)">VREG_IN</text>
<text x="96.6" y="91.5" transform="rotate(-90 96.6 91.5)">USB_VDD</text>
<text x="101.9" y="93.4" transform="rotate(-90 101.9 93.4)">ADC_AVDD</text>
<text x="33.9" y="100.9">56</text>
<text x="108.7" y="100.5">GPIO0</text>
<text x="119.8" y="99.1">2</text>
<text x="33.9" y="106.2">53</text>
<text x="38.5" y="102.2">QSPI_SS</text>
<text x="38.5" y="107.5">QSPI_SD0</text>
<text x="108.7" y="107.5">GPIO2</text>
<text x="108.7" y="104">GPIO1</text>
<text x="119.8" y="106.2">4</text>
<text x="119.8" y="102.6">3</text>
<text x="33.9" y="109.7">55</text>
<text x="33.9" y="113.2">54</text>
<text x="38.5" y="111">QSPI_SD1</text>
<text x="108.7" y="111">GPIO3</text>
<text x="119.8" y="113.2">6</text>
<text x="119.8" y="109.7">5</text>
<text x="33.9" y="116.7">51</text>
<text x="38.5" y="114.6">QSPI_SD2</text>
<text x="38.5" y="118.1">QSPI_SD3</text>
<text x="108.7" y="118.1">GPIO5</text>
<text x="108.7" y="114.6">GPIO4</text>
<text x="119.8" y="116.7">7</text>
<text x="33.9" y="122">52</text>
<text x="38.5" y="123.4">QSPI_SCLK</text>
<text x="108.7" y="125.1">GPIO7</text>
<text x="108.7" y="121.6">GPIO6</text>
<text x="119.8" y="123.8">9</text>
<text x="119.8" y="120.3">8</text>
<text x="108.7" y="128.7">GPIO8</text>
<text x="118.3" y="130.8">12</text>
<text x="118.3" y="127.3">11</text>
<text x="107.2" y="135.7">GPIO10</text>
<text x="108.7" y="132.2">GPIO9</text>
<text x="118.3" y="137.9">14</text>
<text x="118.3" y="134.4">13</text>
<text x="107.2" y="142.8">GPIO12</text>
<text x="107.2" y="139.3">GPIO11</text>
<text x="118.3" y="141.4">15</text>
<text x="33.9" y="148.5">20</text>
<text x="38.5" y="149.8">XIN</text>
<text x="107.2" y="149.8">GPIO14</text>
<text x="107.2" y="146.3">GPIO13</text>
<text x="118.3" y="148.5">17</text>
<text x="118.3" y="145">16</text>
<text x="33.9" y="155.5">21</text>
<text x="107.2" y="153.4">GPIO15</text>
<text x="118.3" y="155.5">27</text>
<text x="118.3" y="152">18</text>
<text x="38.5" y="156.9">XOUT</text>
<text x="107.2" y="160.4">GPIO17</text>
<text x="107.2" y="156.9">GPIO16</text>
<text x="118.3" y="159.1">28</text>
<text x="107.2" y="167.5">GPIO19</text>
<text x="107.2" y="164">GPIO18</text>
<text x="118.3" y="166.1">30</text>
<text x="118.3" y="162.6">29</text>
<text x="33.9" y="173.2">26</text>
<text x="107.2" y="171">GPIO20</text>
<text x="118.3" y="173.2">32</text>
<text x="118.3" y="169.7">31</text>
<text x="38.5" y="174.5">RUN</text>
<text x="107.2" y="178.1">GPIO22</text>
<text x="107.2" y="174.5">GPIO21</text>
<text x="118.3" y="176.7">34</text>
<text x="107.2" y="185.1">GPIO24</text>
<text x="107.2" y="181.6">GPIO23</text>
<text x="118.3" y="183.8">36</text>
<text x="118.3" y="180.2">35</text>
<text x="33.9" y="189.1">24</text>
<text x="38.5" y="190.4">SWCLK</text>
<text x="107.2" y="188.6">GPIO25</text>
<text x="118.3" y="187.3">37</text>
<text x="33.9" y="192.6">25</text>
<text x="38.5" y="193.9">SWD</text>
<text x="98.8" y="195.7">GPIO26_ADC0</text>
<text x="118.3" y="197.9">39</text>
<text x="118.3" y="194.3">38</text>
<text x="98.8" y="202.8">GPIO28_ADC2</text>
<text x="98.8" y="199.2">GPIO27_ADC1</text>
<text x="118.3" y="201.4">40</text>
<text x="98.8" y="206.3">GPIO29_ADC3</text>
<text x="118.3" y="204.9">41</text>
<text x="59.9" y="215.2" transform="rotate(-90 59.9 215.2)">19</text>
<text x="61.3" y="210.6" transform="rotate(-90 61.3 210.6)">TESTEN</text>
<text x="77.6" y="215.2" transform="rotate(-90 77.6 215.2)">57</text>
<text x="78.9" y="210.6" transform="rotate(-90 78.9 210.6)">GND</text>
</g>
</svg>
